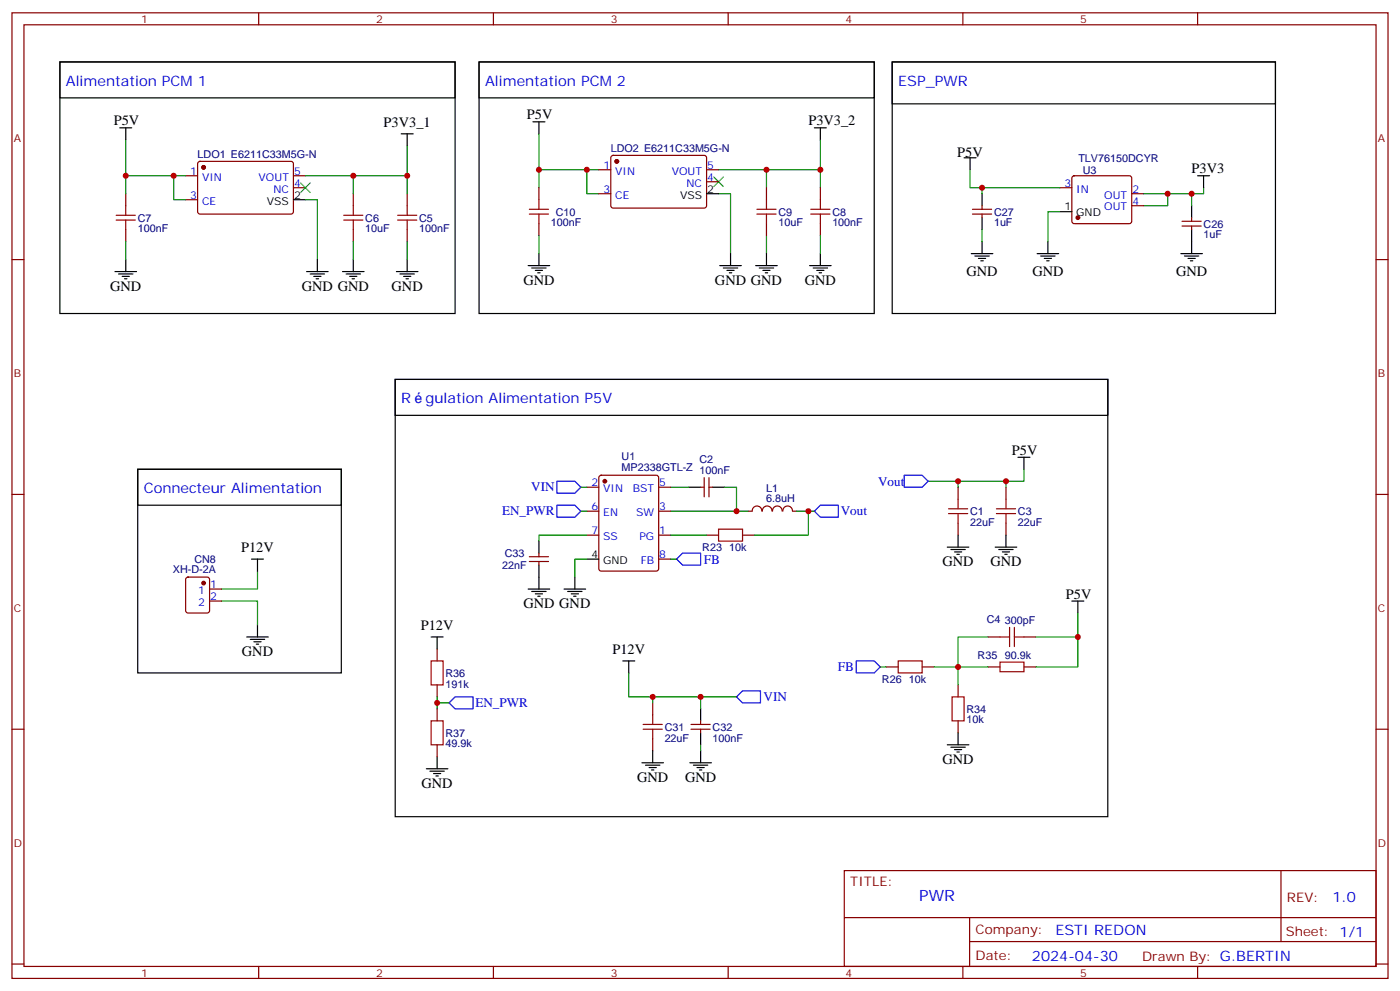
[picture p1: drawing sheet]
<svg xmlns="http://www.w3.org/2000/svg" width="412mm" height="292mm" viewBox="0 0 412 292" stroke-linecap="round" stroke-linejoin="round" font-family="sans-serif">
<g fill="none" stroke="#000" stroke-width=".35">
<path d="M17.6 18.2h116.5v74.1h-116.5zM17.6 18.2h116.5v10.6h-116.5zM141.1 18.2h116.4v74.1h-116.4zM141.1 18.2h116.4v10.6h-116.4zM262.8 18.2h112.9v74.1h-112.9zM262.8 18.2h112.9v12.4h-112.9zM35.3 37.6h3.5M37 37.6v3.6M118.2 39.4h3.5M119.9 39.4v3.5M157 35.9h3.5M158.7 35.9v3.5"/>
<path d="M239.9 37.6h3.5M241.7 37.6v3.6M86.4 58.8h3.6M208.1 57h3.6M284 46.5h3.5M285.8 46.5v3.5M289.3 57v3.6M352.8 51.8h3.5M354.5 51.8v3.5M33.9 80h6.3M37 76.4v3.6M90.3 80h6.4"/>
<path d="M93.5 76.4v3.6M100.9 80h6.3M104.1 76.4v3.6M116.8 80h6.3M119.9 76.4v3.6M155.6 78.2h6.3M156.6 78.9h4.3M157.7 79.6h2.1M158.7 74.7v3.5M212 78.2h6.4M213.1 78.9h4.2M214.1 79.6h2.2"/>
<path d="M215.2 74.7v3.5M222.6 78.2h6.4M223.7 78.9h4.2M224.7 79.6h2.1M225.8 74.7v3.5M238.5 78.2h6.3M239.5 78.9h4.3M240.6 79.6h2.1M241.7 74.7v3.5M286.1 74.7h6.4M287.2 75.4h4.2M288.2 76.1h2.1"/>
<path d="M288.9 76.8h.7M289.3 64.1v3.5M289.3 71.2v3.5M305.5 74.7h6.4M306.6 75.4h4.2M307.6 76.1h2.1M308.3 76.8h.7M308.7 71.2v3.5M312.2 62.3h3.5M347.8 74.7h6.4M348.9 75.4h4.2M350 76.1h2.1"/>
<path d="M350.7 76.8h.7M351 60.6v3.5M351 67.6v7.1M34.9 80.7h4.3M36 81.4h2.1M36.7 82.1h.7M91.4 80.7h4.2M92.4 81.4h2.1M93.1 82.1h.7M102 80.7h4.2M103 81.4h2.1M103.7 82.1h.7"/>
<path d="M117.8 80.7h4.3M118.9 81.4h2.1M119.6 82.1h.7M158.4 80.3h.7M214.8 80.3h.7M225.4 80.3h.7M241.3 80.3h.7M116.4 111.7h209.9v128.8h-209.9zM116.4 111.7h209.9v10.6h-209.9zM40.6 138.2h59.9v60h-59.9zM40.6 138.2h59.9v10.6h-59.9zM299.9 134.7h3.5"/>
<path d="M301.6 134.7v3.5M158.7 159.3v3.6M202.8 143.5h3.6M209.9 143.5h3.5M282.2 157.6v3.5M296.3 157.6v3.5M74.1 164.6h3.5M75.8 164.6v3.6M155.6 173.5h6.3M156.6 174.2h4.3M157.7 174.9h2.1M158.4 175.6h.7"/>
<path d="M158.7 166.4v7.1M166.2 173.5h6.3M167.2 174.2h4.2M168.3 174.9h2.1M169 175.6h.7M169.3 169.9v3.6M172.9 164.6h3.5M279 161.1h6.4M280.1 161.8h4.2M281.2 162.5h2.1M281.9 163.2h.7M293.2 161.1h6.3"/>
<path d="M294.2 161.8h4.2M295.3 162.5h2.1M296 163.2h.7M315.7 177h3.6M317.5 177v3.5M72.7 187.6h6.3M73.7 188.3h4.3M74.8 189h2.1M75.5 189.7h.7M75.8 184v3.6M127 187.6h3.5M128.8 187.6v3.5"/>
<path d="M183.4 194.6h3.6M185.2 194.6v3.6M206.4 208.7v3.6M206.4 215.8v3.5M279 219.3h6.4M282.2 215.8v3.5M125.6 226.4h6.3M126.6 227.1h4.3M127.7 227.8h2.1M128.4 228.5h.7M128.8 222.8v3.6M189.1 224.6h6.3"/>
<path d="M190.1 225.3h4.3M191.2 226h2.1M191.9 226.7h.7M192.3 221.1v3.5M203.2 224.6h6.3M204.3 225.3h4.2M205.3 226h2.1M206 226.7h.7M206.4 221.1v3.5M280.1 220h4.2M281.2 220.7h2.1M281.9 221.4h.7"/>
</g>
<g fill="none" stroke="#008700" stroke-width=".35">
<path d="M158.7 39.4v10.6h14.2M37 41.2v10.6h14.2M37 51.8v5.2M54.7 51.8h-3.5v7h3.5M90 58.8h3.5v17.6M104.1 51.8v5.2M119.9 42.9v8.9h-29.9M119.9 51.8v5.2M158.7 50v5.3M176.4 50h-3.5v7h3.5M211.7 57h3.5v17.7M225.8 50v5.3"/>
<path d="M241.7 41.2v8.8h-30M241.7 50v5.3M285.8 50v5.3h26.4M289.3 55.3v1.7M336.9 57h7.1M351 57v3.6M354.5 55.3v1.7h-10.5v3.6h-7.1M37 71.2v5.2M104.1 71.2v5.2M119.9 71.2v5.2M158.7 69.4v5.3M225.8 69.4v5.3"/>
<path d="M241.7 69.4v5.3M289.3 67.6v3.6M312.2 62.3h-3.5v8.9M301.6 138.2v3.5h-19.4M171.1 143.5h1.8M171.1 150.5h1.8M172.9 157.6h-14.2v1.7M197.6 143.5h5.2M197.6 150.5h22.9M197.6 157.6h10.5M213.4 143.5h3.6v7M234.6 150.5h3.5v7.1h-15.9"/>
<path d="M238.1 150.5h1.8M273.4 141.7h8.8v1.8M296.3 141.7v1.8M65.3 177h10.5v7M75.8 168.2v5.3h-10.5M172.9 164.6h-3.6v5.3M197.6 164.6h1.7M185.2 198.2v7h21.2M259.3 196.4h1.8M275.2 196.4h7v5.3M291 187.6h-8.8v8.8h8.8M317.5 187.6v8.8h-12.3"/>
<path d="M317.5 180.5v7.1h-12.3M128.8 205.2v3.5M128.8 207h3.5M192.3 205.2v1.8M206.4 219.3v1.8M217 205.2h-10.6v3.5"/>
</g>
<g fill="#870000" stroke="#870000" stroke-width=".35">
<circle cx="60" cy="49.3" r=".53"/>
<circle cx="181.7" cy="47.5" r=".53"/>
<circle cx="60" cy="171.7" r=".53"/>
<circle cx="178.2" cy="141.7" r=".53"/>
<circle cx="317.5" cy="64.1" r=".53"/>
</g>
<g fill="none" stroke="#870000" stroke-width=".35">
<path d="M3.5 3.8h405.4v284.3h-405.4zM7.1 7.3h398.2v277.3h-398.2zM76.2 3.8v3.5M145.3 3.8v3.5M214.5 3.8v3.5M283.6 3.8v3.5M352.8 3.8v3.5M37 57v3.6M54.7 51.8h3.5M54.7 58.8h3.5M58.4 47.7l.5-.2 27.1 .1 .4 .6v14.4l-.7 .4h-27.1l-.4-.7v-14.1zM86.4 51.8h3.6"/>
<path d="M86.4 55.3h3.6M104.1 57v3.6M119.9 57v3.6M158.7 55.3v3.5M176.4 50h3.5M176.4 57h3.5M180.2 46l.4-.2h27.1l.4 .7v14.3l-.7 .5-27.1-.1-.4-.6v-14.1zM208.1 50h3.6M208.1 53.5h3.6M225.8 55.3v3.5M241.7 55.3v3.5M312.2 55.3h3.5"/>
<path d="M316 52l.4-.2h16.3l.5 .2 .2 .5v12.7l-.3 .5-.4 .2h-16.3l-.5-.3-.2-.4v-12.7zM333.4 57h3.5M3.5 76.4h3.6M37 67.6v3.6M104.1 67.6v3.6M119.9 67.6v3.6M158.7 65.9v3.5M225.8 65.9v3.5M241.7 65.9v3.5M286.5 63h5.6M286.5 61.6h5.6M289.3 60.6v1"/>
<path d="M289.3 63v1.1M333.4 60.6h3.5M348.2 66.6h5.6M348.2 65.2h5.6M351 64.1v1.1M351 66.6v1M405.3 76.4h3.6M3.5 145.6h3.6M172.9 143.5h3.5M172.9 157.6h3.5M172.9 150.5h3.5M176.6 140.2l.5-.3h16.2l.7 .5v27.1l-.4 .6-16.5 .1-.7-.5v-27z"/>
<path d="M194 143.5h3.6M194 157.6h3.6M194 150.5h3.6M206.4 143.5h1M207.4 140.7v5.6M208.1 157.6h3.6M208.8 140.7v5.6M208.8 143.5h1.1M218.7 157.6h3.5M220.5 150.5h1M221.6 150.5a1.41 1.41 0 0 1 1.4-1.5 1.41 1.41 0 0 1 1.4 1.5M224.6 150.5a1.41 1.41 0 0 1 1.4-1.5 1.41 1.41 0 0 1 1.4 1.5"/>
<path d="M227.6 150.5a1.41 1.41 0 0 1 1.4-1.5 1.41 1.41 0 0 1 1.4 1.5M230.6 150.5a1.41 1.41 0 0 1 1.4-1.5 1.41 1.41 0 0 1 1.4 1.5M233.5 150.5h1.1M282.2 143.5v3.5M282.2 154.1v3.5M296.3 143.5v3.5M296.3 154.1v3.5M405.3 145.6h3.6M54.9 170.1l.5-.2h5.6l.7 .5v9.4l-.4 .7h-5.9l-.7-.4v-9.5zM61.7 173.5h3.6M61.7 177h3.6M155.9 165.3h5.7"/>
<path d="M155.9 163.9h5.7M158.7 162.9v1M158.7 165.3v1.1M194 164.6h3.6M128.8 191.1v3.5M261.1 196.4h3.5M271.6 196.4h3.6M291 196.4h3.6M291 187.6h3.6M301.6 196.4h3.6M301.6 187.6h3.6M3.5 214.7h3.6"/>
<path d="M128.8 201.7v3.5M128.8 208.7v3.6M128.8 219.3v3.5M192.3 207v3.5M192.3 217.6v3.5M203.6 214.7h5.6M203.6 213.3h5.6M206.4 212.3v1M206.4 214.7v1.1M282.2 201.7v3.5M282.2 212.3v3.5M405.3 214.7h3.6"/>
<path d="M248.7 256.4h156.6v28.2h-156.6zM377.3 256.4v20.9M248.7 270.2h156.5M285.6 277.3h119.6M285.6 270.2v14.1M3.5 283.9h3.6M76.2 284.6v3.5M145.3 284.6v3.5M214.5 284.6v3.5M283.6 284.6v3.5M352.8 284.6v3.5M405.3 283.9h3.6"/>
</g>
<path d="M88.5 53.9l2.9 2.8M91.4 53.9l-2.9 2.8M210.3 52.1l2.8 2.8M213.1 52.1l-2.8 2.8" fill="none" stroke="#3c3" stroke-width=".35"/>
<g fill="none" stroke="#a10000" stroke-width=".35">
<path d="M158.7 58.8v2.8M225.8 58.8v2.8M241.7 58.8v2.8M34.2 64.8h5.7M34.2 63.4h5.7M37 60.6v2.8M37 64.8v2.8M101.2 64.8h5.7M101.2 63.4h5.7M104.1 60.6v2.8M104.1 64.8v2.8M117.1 64.8h5.7"/>
<path d="M117.1 63.4h5.7M119.9 60.6v2.8M119.9 64.8v2.8M155.9 63h5.7M155.9 61.6h5.7M158.7 63v2.9M223 63h5.6M223 61.6h5.6M225.8 63v2.9M238.8 63h5.7M238.8 61.6h5.7M241.7 63v2.9"/>
<path d="M211.7 155.8h7v3.5h-7zM279.4 151.2h5.6M279.4 149.8h5.6M282.2 147v2.8M282.2 151.2v2.9M293.5 151.2h5.7M293.5 149.8h5.7M296.3 147v2.8M296.3 151.2v2.9M127 194.6h3.5v7.1h-3.5zM264.6 194.6h7v3.6h-7zM294.6 195h7v2.8h-7z"/>
<path d="M294.6 187.6h2.8M297.4 184.7v5.7M298.8 187.6h2.8M298.8 184.7v5.7M127 212.3h3.5v7h-3.5zM189.4 214.7h5.7M189.4 213.3h5.7M192.3 210.5v2.8M192.3 214.7v2.9M280.5 205.2h3.5v7.1h-3.5z"/>
</g>
<path d="M266.3 139.9h5.3l1.8 1.8-1.8 1.8h-5.3zM164 148.8h5.3l1.8 1.7-1.8 1.8h-5.3zM164 141.7h5.3l1.8 1.8-1.8 1.7h-5.3zM239.9 150.5l1.8-1.7h5.2v3.5h-5.2zM199.3 164.6l1.8-1.7h5.3v3.5h-5.3zM252.2 194.6h5.3l1.8 1.8-1.8 1.8h-5.3zM132.3 207l1.8-1.8h5.2v3.5h-5.2zM217 205.2l1.7-1.8h5.3v3.6h-5.3z" fill="none" stroke="#00f" stroke-width=".35"/>
<g fill="#c00">
<circle cx="51.2" cy="51.8" r=".88"/>
<circle cx="119.9" cy="51.8" r=".88"/>
<circle cx="104.1" cy="51.8" r=".88"/>
<circle cx="37" cy="51.8" r=".88"/>
<circle cx="158.8" cy="50" r=".88"/>
<circle cx="225.8" cy="50" r=".88"/>
<circle cx="241.7" cy="50" r=".88"/>
<circle cx="172.9" cy="50" r=".88"/>
<circle cx="217" cy="150.5" r=".88"/>
<circle cx="282.2" cy="196.4" r=".88"/>
<circle cx="128.8" cy="207" r=".88"/>
<circle cx="206.4" cy="205.2" r=".88"/>
<circle cx="192.3" cy="205.2" r=".88"/>
<circle cx="317.5" cy="187.6" r=".88"/>
<circle cx="238.1" cy="150.5" r=".88"/>
<circle cx="282.2" cy="141.7" r=".88"/>
<circle cx="296.3" cy="141.7" r=".88"/>
<circle cx="344" cy="57" r=".88"/>
<circle cx="289.3" cy="55.3" r=".88"/>
<circle cx="351" cy="57" r=".88"/>
</g>
<text font-size="4.6" fill="#00f" x="270.8" y="265.4">PWR</text>
<g font-size="4.2" fill="#00f">
<text x="19.4" y="25.3">Alimentation PCM 1</text>
<text x="142.9" y="25.3">Alimentation PCM 2</text>
<text x="264.6" y="25.3">ESP_PWR</text>
<text x="118.2" y="118.8">R</text>
<text x="125.4" y="118.8">gulation Alimentation P5V</text>
<text x="42.3" y="145.2">Connecteur Alimentation</text>
<text x="392.5" y="265.6">1.0</text>
<text x="310.9" y="275.2">ESTI REDON</text>
<text x="304" y="283">2024-04-30</text>
</g>
<g font-size="4.2">
<text x="155.2" y="35.2">P5V</text>
<text x="33.5" y="36.9">P5V</text>
<text x="113" y="37.3">P3V3_1</text>
<text x="238.1" y="36.9">P3V3_2</text>
<text x="282" y="46.1">P5V</text>
<text x="351" y="51">P3V3</text>
<text x="154.2" y="83.9">GND</text>
<text x="210.6" y="83.9">GND GND</text>
<text x="237.1" y="83.9">GND</text>
<text x="284.7" y="81.4">GND</text>
<text x="304.1" y="81.4">GND</text>
<text x="346.5" y="81.4">GND</text>
<text x="32.5" y="85.6">GND</text>
<text x="88.9" y="85.6">GND GND</text>
<text x="115.4" y="85.6">GND</text>
<text x="298.1" y="133.9">P5V</text>
<text x="71" y="162.5">P12V</text>
<text x="277.6" y="166.8">GND</text>
<text x="291.7" y="166.8">GND</text>
<text x="154.2" y="179.1">GND GND</text>
<text x="314" y="176.3">P5V</text>
<text x="123.9" y="185.5">P12V</text>
<text x="71.3" y="193.2">GND</text>
<text x="180.4" y="192.5">P12V</text>
<text x="277.6" y="225">GND</text>
<text x="124.2" y="232">GND</text>
<text x="187.7" y="230.3">GND</text>
<text x="201.8" y="230.3">GND</text>
</g>
<g font-size="3.9" fill="#00f">
<text x="258.6" y="143">Vout</text>
<text x="156.5" y="144.7">VIN</text>
<text x="147.9" y="151.8">EN_PWR</text>
<text x="247.6" y="151.7">Vout</text>
<text x="207.3" y="166">FB</text>
<text x="246.8" y="197.6">FB</text>
<text x="140" y="208.3">EN_PWR</text>
<text x="224.9" y="206.5">VIN</text>
</g>
<g font-size="3.9" fill="#800">
<text x="250.5" y="260.9">TITLE:</text>
<text x="379.1" y="265.6">REV:</text>
<text x="287.4" y="275.1">Company:</text>
<text x="378.7" y="275.8">Sheet: 1/1</text>
<text x="287.4" y="282.8">Date:</text>
<text x="336.4" y="282.9">Drawn By: G.BERTIN</text>
</g>
<g font-size="3.2" fill="#800">
<text x="41.6" y="6.8">1</text>
<text x="110.8" y="6.8">2</text>
<text x="179.9" y="6.8">3</text>
<text x="249.1" y="6.8">4</text>
<text x="318.2" y="6.8">5</text>
<text x="4.1" y="41.9">A</text>
<text x="405.9" y="41.9">A</text>
<text x="4.1" y="111">B</text>
<text x="405.9" y="111">B</text>
<text x="4.1" y="180.2">C</text>
<text x="405.9" y="180.2">C</text>
<text x="4.1" y="249.3">D</text>
<text x="405.9" y="249.3">D</text>
<text x="41.6" y="287.6">1</text>
<text x="110.8" y="287.6">2</text>
<text x="179.9" y="287.6">3</text>
<text x="249.1" y="287.6">4</text>
<text x="318.2" y="287.6">5</text>
</g>
<g font-size="3.2" fill="#000080">
<text x="58.2" y="46.5">LDO1 E6211C33M5G-N</text>
<text x="179.9" y="44.7">LDO2 E6211C33M5G-N</text>
<text x="317.7" y="47.6">TLV76150DCYR</text>
<text x="318.9" y="51.1">U3</text>
<text x="40.6" y="65.2">C7</text>
<text x="107.6" y="65.3">C6</text>
<text x="123.5" y="65.2">C5</text>
<text x="163.7" y="63.5">C10</text>
<text x="229.3" y="63.5">C9</text>
<text x="245.2" y="63.5">C8</text>
<text x="292.8" y="63.5">C27</text>
<text x="40.6" y="68.4">100nF</text>
<text x="107.6" y="68.4">10uF</text>
<text x="123.5" y="68.4">100nF</text>
<text x="162.3" y="66.7">100nF</text>
<text x="229.3" y="66.6">10uF</text>
<text x="245.2" y="66.7">100nF</text>
<text x="292.8" y="66.6">1uF</text>
<text x="354.5" y="70.2">1uF</text>
<text x="354.5" y="67">C26</text>
<text x="183.1" y="135.5">U1</text>
<text x="206" y="136.4">C2</text>
<text x="183.1" y="138.7">MP2338GTL-Z</text>
<text x="206" y="139.6">100nF</text>
<text x="225.7" y="147.9">6.8uH</text>
<text x="225.7" y="144.8">L1</text>
<text x="285.8" y="154.9">22uF</text>
<text x="285.8" y="151.6">C1</text>
<text x="299.9" y="154.9">22uF</text>
<text x="299.9" y="151.6">C3</text>
<text x="57.3" y="165.7">CN8</text>
<text x="147.9" y="167.5">22nF</text>
<text x="148.7" y="164">C33</text>
<text x="206.9" y="162.3">R23</text>
<text x="214.8" y="162.3">10k</text>
<text x="50.9" y="168.9">XH-D-2A</text>
<text x="290.7" y="183.4">C4</text>
<text x="296" y="183.7">300pF</text>
<text x="288" y="194">R35</text>
<text x="296" y="193.9">90.9k</text>
<text x="131.2" y="202.5">191k</text>
<text x="131.2" y="199.3">R36</text>
<text x="259.8" y="201.1">R26</text>
<text x="267.8" y="201.1">10k</text>
<text x="284.7" y="209.9">R34</text>
<text x="195.8" y="215.1">C31</text>
<text x="209.9" y="215.2">C32</text>
<text x="284.7" y="213">10k</text>
<text x="131.2" y="220.1">49.9k</text>
<text x="131.2" y="217">R37</text>
<text x="195.8" y="218.4">22uF</text>
<text x="209.9" y="218.4">100nF</text>
</g>
<g font-size="3.2" fill="#00f">
<text x="56" y="51.4">1</text>
<text x="59.5" y="53.2">VIN</text>
<text x="76.2" y="53.2">VOUT</text>
<text x="86.6" y="51.4">5</text>
<text x="177.7" y="49.6">1</text>
<text x="181.2" y="51.4">VIN</text>
<text x="197.9" y="51.4">VOUT</text>
<text x="208.3" y="53.2">4</text>
<text x="208.3" y="49.6">5</text>
<text x="56" y="58.5">3</text>
<text x="80.5" y="56.7">NC</text>
<text x="86.6" y="54.9">4</text>
<text x="177.7" y="56.7">3</text>
<text x="181.2" y="58.5">CE</text>
<text x="202.2" y="54.9">NC</text>
<text x="313.5" y="54.9">3</text>
<text x="317" y="56.7">IN</text>
<text x="325.3" y="58.5">OUT</text>
<text x="333.6" y="56.7">2</text>
<text x="59.5" y="60.2">CE</text>
<text x="325.3" y="62">OUT</text>
<text x="333.6" y="60.2">4</text>
<text x="174.2" y="143.1">2</text>
<text x="194.2" y="143.1">5</text>
<text x="177.7" y="144.9">VIN</text>
<text x="186.4" y="144.9">BST</text>
<text x="174.2" y="150.2">6</text>
<text x="177.7" y="151.9">EN</text>
<text x="187.4" y="151.9">SW</text>
<text x="194.2" y="150.2">3</text>
<text x="174.2" y="157.2">7</text>
<text x="177.7" y="159">SS</text>
<text x="188.3" y="159">PG</text>
<text x="194.2" y="157.2">1</text>
<text x="188.7" y="166.1">FB</text>
<text x="194.2" y="164.3">8</text>
<text x="61.9" y="173.1">1</text>
<text x="58.4" y="174.9">1</text>
<text x="58.4" y="178.4">2</text>
<text x="61.9" y="176.6">2</text>
</g>
<g font-size="3.2">
<text x="86.6" y="58.5">2</text>
<text x="200.3" y="58.5">VSS</text>
<text x="208.3" y="56.7">2</text>
<text x="78.6" y="60.2">VSS</text>
<text x="313.5" y="62">1</text>
<text x="317" y="63.7">GND</text>
<text x="174.2" y="164.3">4</text>
<text x="177.7" y="166.1">GND</text>
</g>
</svg>
